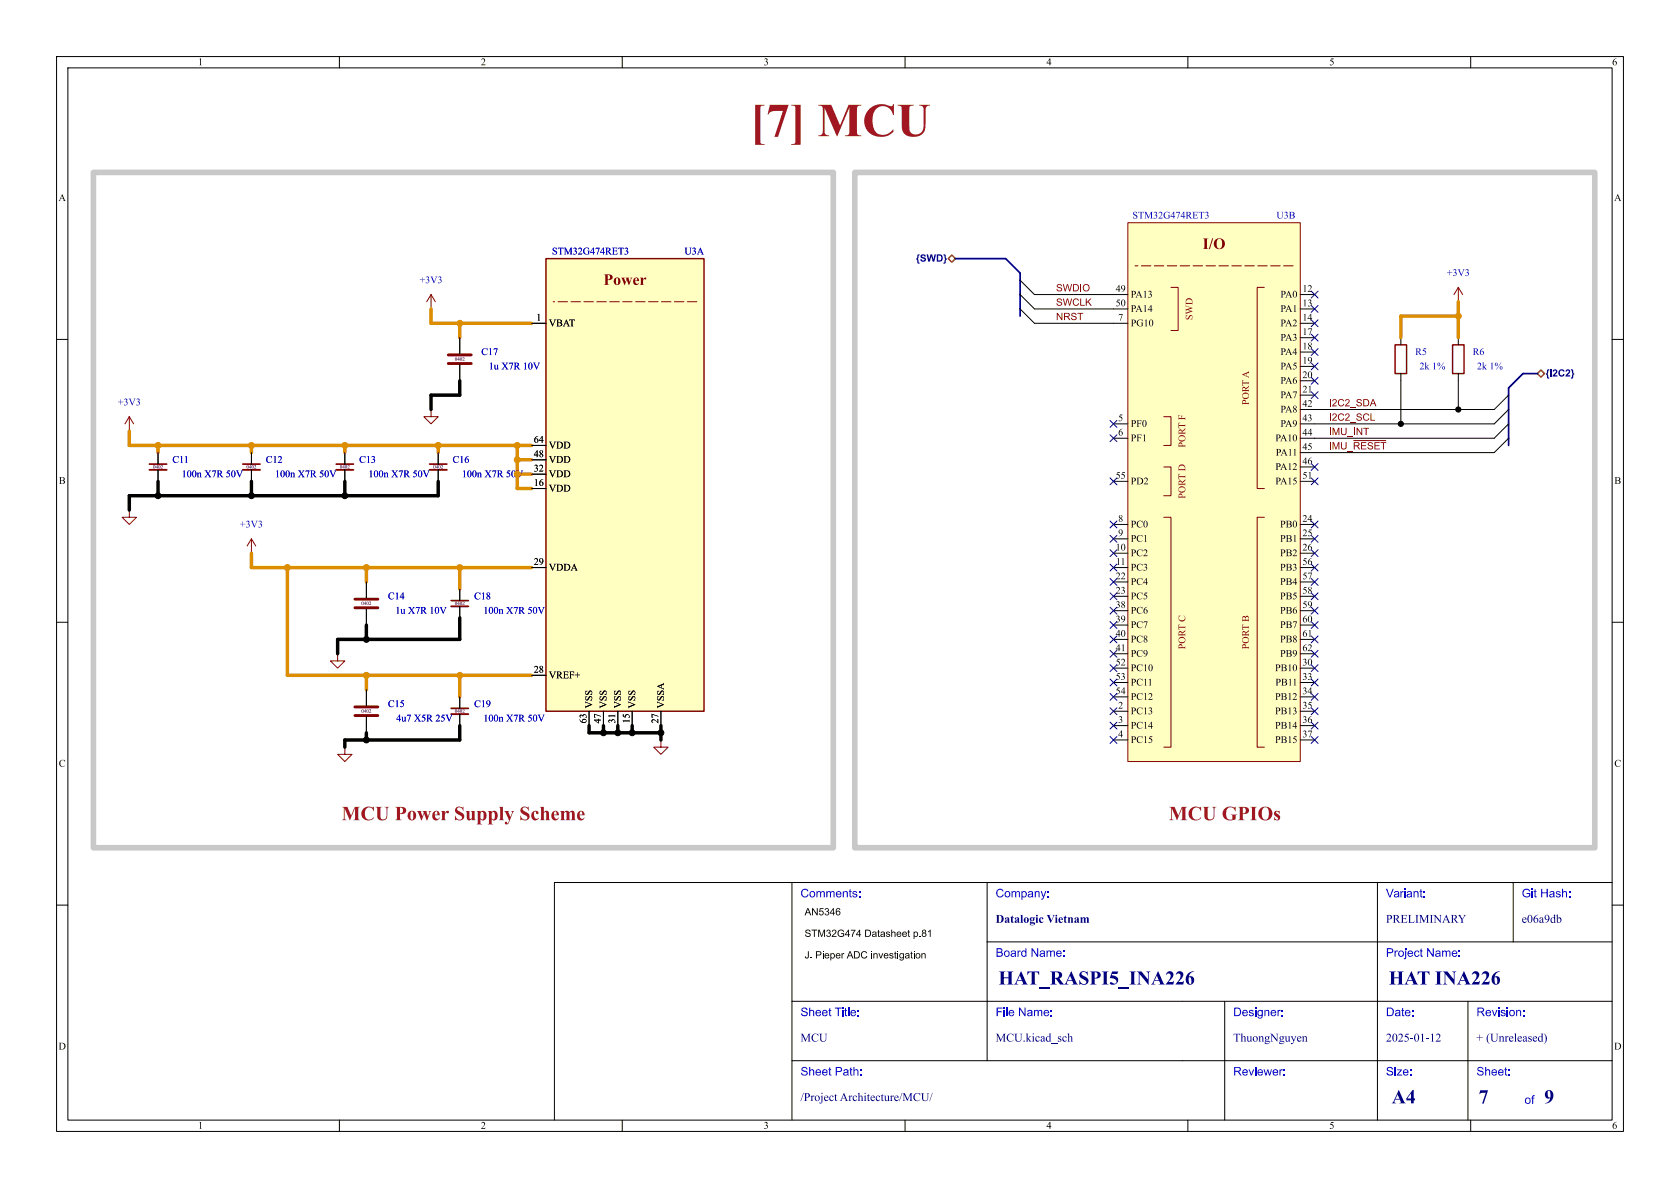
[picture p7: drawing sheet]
<svg xmlns="http://www.w3.org/2000/svg" width="297mm" height="210mm" viewBox="0 0 297 210" stroke-linecap="round" stroke-linejoin="round" font-family="sans-serif">
<g fill="none" stroke="#000" stroke-width=".18">
<path d="M10 10h277v190h-277zM12 12h273v186h-273zM60 10v2M110 10v2M160 10v2M210 10v2M260 10v2M10 60h2M22.9 76.2h.1M285 60h2M22.9 90.2h.1M27.9 80v2"/>
<path d="M27.9 83.1v2M44.4 97.8h.1M44.4 80v2M44.4 83.1v2M61 80v2M61 83.1v2M10 110h2M59.7 115.6h.1M64.8 102.9v2.8M64.8 107.7v2.8M81.3 104.1v2.1M81.3 107.2v2"/>
<path d="M285 110h2M61 132.1h.1M116.8 130.8h.1M140 156v42M174.5 156v31.5M243.5 156v42M267.5 156v10.5M285 156h-187v42M10 160h2M140 177h145M174.5 166.5h110.5M216.5 177v21"/>
<path d="M259.5 177v21M285 160h2M60 198v2M110 198v2M140 187.5h145M160 198v2M210 198v2M260 198v2"/>
</g>
<path d="M22.9 73.7l-.8 1.2M22.9 73.7l.7 1.2M22.9 73.7v2.5M22.9 90.2v1.2h1.2l-1.2 1.3-1.3-1.3h1.3M44.4 95.3l-.7 1.2M44.4 95.3l.8 1.2M44.4 95.3v2.5M59.7 115.6v1.2h1.3l-1.3 1.3-1.3-1.3h1.3M61 132.1v1.3h1.2l-1.2 1.2-1.3-1.2h1.3M116.8 130.8v1.3h1.3l-1.3 1.3-1.2-1.3h1.2" fill="none" stroke="#840000" stroke-width=".18"/>
<path d="M26.4 82h3.1M42.9 82h3.1M59.4 82h3.1M79.8 106.2h3" fill="none" stroke="#840000" stroke-width=".3"/>
<path d="M26.4 83.1h3.1M42.9 83.1h3.1M59.4 83.1h3.1M79.8 107.2h3" fill="none" stroke="#840000" stroke-width=".33"/>
<path d="M62.7 105.9h4.1M62.7 107.4h4.1" fill="none" stroke="#840000" stroke-width=".51"/>
<path d="M96.5 45.7h28v80h-28z" fill="#ffffc2"/>
<path d="M96.5 45.7h28v80h-28zM246.6 61h2.1v5h-2.1zM256.8 61h2v5h-2z" fill="none" stroke="#840000" stroke-width=".25"/>
<path d="M123.2 53.3h-25.4" fill="none" stroke="#840000" stroke-width=".18" stroke-dasharray="1.7 .6"/>
<path d="M94 57.2h2.5M247.6 59.7v1.3M257.8 53.3h.1M257.8 59.7v1.3M247.6 66v1.3M257.8 66v1.3M81.3 123.2v2M81.3 126.2v2.1" fill="none" stroke="#000" stroke-width=".18"/>
<path d="M79.8 125.2h3" fill="none" stroke="#840000" stroke-width=".3"/>
<path d="M79.8 126.2h3" fill="none" stroke="#840000" stroke-width=".33"/>
<path d="M257.8 50.8l-.8 1.3M257.8 50.8l.8 1.3M257.8 50.8v2.5" fill="none" stroke="#840000" stroke-width=".18"/>
<path d="M199.4 39.4h30.5v95.2h-30.5z" fill="#ffffc2"/>
<path d="M199.4 39.4h30.5v95.2h-30.5zM76.2 52.1l-.8 1.2M76.2 52.1l.8 1.2M76.2 52.1v2.5M207 50.8h1.3v7.6h-1.3M223.5 50.8h-1.3v35.6h1.3M76.2 72.4v1.3h1.3l-1.3 1.2-1.3-1.2h1.3M205.7 73.7h1.3v5h-1.3M239.3 77.9h5.7M205.7 82.6h1.3v5h-1.3M205.7 91.4h1.3v40.7h-1.3M223.5 91.4h-1.3v40.7h1.3" fill="none" stroke="#840000" stroke-width=".18"/>
<path d="M228.6 47h-27.9" fill="none" stroke="#840000" stroke-width=".18" stroke-dasharray="1.7 .6"/>
<g fill="none" stroke="#000" stroke-width=".18">
<path d="M76.2 54.6h.1M81.3 59.7v2.8M94 57.2h2.5M180.3 54.6l2.6 2.6h16.5M180.3 49.5l2.6 2.6h13.9M180.3 52.1l2.6 2.5h13.9M76.2 72.4h.1M81.3 64.5v2.8M196.8 74.9h2.6M196.8 77.5h2.6M247.6 67.3v7.6M257.8 67.3v5.1"/>
<path d="M266.7 72.4l-2.5 2.5h-31.8M266.7 74.9l-2.5 2.6h-31.8M266.7 69.9l-2.5 2.5h-31.8M266.7 77.5l-2.5 2.5h-31.8M27.9 80v2M27.9 83.1v2M44.4 80v2M44.4 83.1v2M61 80v2M61 83.1v2M77.5 80v2M77.5 83.1v2"/>
<path d="M196.8 92.7h2.6M196.8 95.3h2.6M64.8 102.9v2.8M64.8 107.7v2.8M81.3 104.1v2.1M81.3 107.2v2M64.8 121.9v2.8M64.8 126.7v2.8M81.3 123.2v2M81.3 126.2v2.1M196.8 125.7h2.6M196.8 128.3h2.6"/>
<path d="M196.8 130.8h2.6"/>
</g>
<path d="M79.2 62.7h4.1M79.2 64.3h4.1M62.7 125h4.1M62.7 126.5h4.1" fill="none" stroke="#840000" stroke-width=".51"/>
<path d="M75.9 82h3.1" fill="none" stroke="#840000" stroke-width=".3"/>
<path d="M75.9 83.1h3.1" fill="none" stroke="#840000" stroke-width=".33"/>
<path d="M167.6 45.7l.7-.6 .6 .6-.6 .7zM271.8 66l.6-.6 .6 .6-.6 .7z" fill="none" stroke="#725600" stroke-width=".25"/>
<path d="M168.9 45.7h8.9l2.5 2.6v7.6M271.8 66h-2.6l-2.5 2.6v10.1" fill="none" stroke="#000084" stroke-width=".3"/>
<g fill="none" stroke="#dc8e00" stroke-width=".61">
<path d="M76.2 54.6v2.6h17.8M81.3 57.2v2.5M257.8 53.3v6.4M257.8 55.9h-10.2v3.8M22.9 76.2v2.5h71.1M27.9 78.7v1.3M44.4 78.7v1.3M61 78.7v1.3M77.5 78.7v1.3M91.4 78.7v7.7h2.6M44.4 97.8v2.5h49.6M91.4 81.3h2.6"/>
<path d="M91.4 83.8h2.6M50.8 100.3v19.1h43.2M64.8 100.3v2.6M64.8 119.4v2.5M81.3 100.3v3.8M81.3 119.4v3.8"/>
</g>
<g fill="none" stroke="#000" stroke-width=".61">
<path d="M81.3 67.3v2.6h-5.1v2.5M27.9 85.1v2.5M44.4 85.1v2.5M61 85.1v2.5M77.5 85.1v2.5h-54.6v2.6M64.8 110.5v2.5M81.3 109.2v3.8h-21.6v2.6M64.8 129.5v1.3M81.3 128.3v2.5h-20.3v1.3M104.1 128.3v1.2h12.7M106.7 128.3v1.2M109.2 128.3v1.2"/>
<path d="M111.8 128.3v1.2M116.8 128.3v2.5"/>
</g>
<g fill="none" stroke="#000084" stroke-width=".18">
<path d="M231.8 56.5l1.2 1.3M231.8 59.1l1.2 1.2M231.8 51.5l1.2 1.2M231.8 54l1.2 1.2M233 56.5l-1.2 1.3M233 59.1l-1.2 1.2M233 51.5l-1.2 1.2M233 54l-1.2 1.2M196.2 76.9l1.3 1.2M196.2 74.3l1.3 1.2M197.5 76.9l-1.3 1.2M197.5 74.3l-1.3 1.2"/>
<path d="M231.8 66.7l1.2 1.2M231.8 64.2l1.2 1.2M231.8 69.2l1.2 1.3M231.8 61.6l1.2 1.2M233 66.7l-1.2 1.2M233 64.2l-1.2 1.2M233 69.2l-1.2 1.3M233 61.6l-1.2 1.2M196.2 94.6l1.3 1.3M196.2 92.1l1.3 1.2M196.2 97.2l1.3 1.2M196.2 84.5l1.3 1.2"/>
<path d="M196.2 99.7l1.3 1.2M197.5 92.1l-1.3 1.2M197.5 94.6l-1.3 1.3M197.5 99.7l-1.3 1.2M197.5 97.2l-1.3 1.2M197.5 84.5l-1.3 1.2M231.8 81.9l1.2 1.3M231.8 97.2l1.2 1.2M231.8 94.6l1.2 1.3M231.8 84.5l1.2 1.2M231.8 92.1l1.2 1.2M231.8 99.7l1.2 1.2"/>
<path d="M233 81.9l-1.2 1.3M233 97.2l-1.2 1.2M233 94.6l-1.2 1.3M233 84.5l-1.2 1.2M233 92.1l-1.2 1.2M233 99.7l-1.2 1.2M196.2 102.3l1.3 1.2M196.2 115l1.3 1.2M196.2 117.5l1.3 1.2M196.2 107.3l1.3 1.3M196.2 112.4l1.3 1.2M196.2 104.8l1.3 1.2"/>
<path d="M196.2 109.9l1.3 1.2M197.5 102.3l-1.3 1.2M197.5 104.8l-1.3 1.2M197.5 115l-1.3 1.2M197.5 117.5l-1.3 1.2M197.5 107.3l-1.3 1.3M197.5 112.4l-1.3 1.2M197.5 109.9l-1.3 1.2M231.8 107.3l1.2 1.3M231.8 115l1.2 1.2M231.8 112.4l1.2 1.2M231.8 109.9l1.2 1.2"/>
<path d="M231.8 104.8l1.2 1.2M231.8 102.3l1.2 1.2M231.8 117.5l1.2 1.2M233 107.3l-1.2 1.3M233 115l-1.2 1.2M233 112.4l-1.2 1.2M233 109.9l-1.2 1.2M233 104.8l-1.2 1.2M233 102.3l-1.2 1.2M233 117.5l-1.2 1.2M196.2 120l1.3 1.3M196.2 122.6l1.3 1.2"/>
<path d="M196.2 127.7l1.3 1.2M196.2 130.2l1.3 1.2M196.2 125.1l1.3 1.2M197.5 120l-1.3 1.3M197.5 127.7l-1.3 1.2M197.5 122.6l-1.3 1.2M197.5 130.2l-1.3 1.2M197.5 125.1l-1.3 1.2M231.8 120l1.2 1.3M231.8 125.1l1.2 1.2M231.8 127.7l1.2 1.2M231.8 130.2l1.2 1.2"/>
<path d="M231.8 122.6l1.2 1.2M233 120l-1.2 1.3M233 125.1l-1.2 1.2M233 127.7l-1.2 1.2M233 130.2l-1.2 1.2M233 122.6l-1.2 1.2"/>
</g>
<path d="M16.5 30.5h130.8v119.4h-130.8zM151.1 30.5h130.8v119.4h-130.8z" fill="none" stroke="#c8c8c8" stroke-width="1"/>
<g fill="#000" stroke="#000" stroke-width=".18">
<circle cx="247.6" cy="74.9" r=".46"/>
<circle cx="257.8" cy="72.4" r=".46"/>
<circle cx="27.9" cy="87.6" r=".52"/>
<circle cx="44.5" cy="87.6" r=".52"/>
<circle cx="61" cy="87.6" r=".52"/>
<circle cx="64.8" cy="113" r=".52"/>
<circle cx="64.8" cy="130.8" r=".52"/>
<circle cx="106.7" cy="129.5" r=".52"/>
<circle cx="109.2" cy="129.5" r=".52"/>
<circle cx="111.8" cy="129.5" r=".52"/>
<circle cx="116.8" cy="129.5" r=".52"/>
</g>
<g fill="#dc8e00" stroke="#dc8e00" stroke-width=".18">
<circle cx="64.8" cy="100.3" r=".52"/>
<circle cx="64.8" cy="119.4" r=".52"/>
<circle cx="257.8" cy="55.9" r=".52"/>
<circle cx="81.3" cy="100.3" r=".52"/>
<circle cx="81.3" cy="119.4" r=".52"/>
<circle cx="61" cy="78.7" r=".52"/>
<circle cx="50.8" cy="100.3" r=".52"/>
<circle cx="44.5" cy="78.7" r=".52"/>
<circle cx="27.9" cy="78.7" r=".52"/>
<circle cx="77.5" cy="78.7" r=".52"/>
<circle cx="91.4" cy="78.7" r=".52"/>
<circle cx="81.3" cy="57.2" r=".52"/>
<circle cx="91.4" cy="81.3" r=".52"/>
</g>
<text font-size="8.4" fill="#a21622" x="132.6" y="26.3">[7] MCU</text>
<g font-size="3.5" fill="#a21622">
<text x="60.4" y="145.4">MCU PowerSupplyScheme</text>
<text x="206.6" y="145.4">MCU GPIOs</text>
</g>
<g font-size="3.5" fill="#00007f">
<text x="176.5" y="174.9">HAT_RASPI5_INA226</text>
<text x="245.5" y="174.9">HAT INA226</text>
<text x="246" y="195.9">A4</text>
<text x="261.4" y="196">7</text>
<text x="273" y="196">9</text>
</g>
<g font-size="2.8" fill="#840000">
<text x="212.6" y="44.7">I/O</text>
<text x="106.7" y="51.1">Power</text>
</g>
<g font-size="2.1" fill="#00f">
<text x="141.5" y="159.2">Comments:</text>
<text x="176" y="159.2">Company:</text>
<text x="245" y="159.2">Variant:</text>
<text x="269" y="159.2">Git Hash:</text>
<text x="176" y="169.7">Board Name:</text>
<text x="245" y="169.7">Project Name:</text>
<text x="141.5" y="180.2">Sheet Title:</text>
<text x="176" y="180.2">File Name:</text>
<text x="218" y="180.2">Designer:</text>
<text x="245" y="180.2">Date:</text>
<text x="261" y="180.2">Revision:</text>
<text x="141.5" y="190.7">Sheet Path:</text>
<text x="218" y="190.7">Reviewer:</text>
<text x="245" y="190.7">Size:</text>
<text x="261" y="190.7">Sheet:</text>
<text x="269.5" y="195.7">of</text>
</g>
<g font-size="2.1" fill="#00007f">
<text x="176" y="163.7">DatalogicVietnam</text>
<text x="245" y="163.7">PRELIMINARY</text>
<text x="269" y="163.7">e06a9db</text>
<text x="141.5" y="184.7">MCU</text>
<text x="176" y="184.7">MCU.kicad_sch</text>
<text x="218" y="184.7">ThuongNguyen</text>
<text x="245" y="184.7">2025-01-12</text>
<text x="261" y="184.7">+ (Unreleased)</text>
<text x="141.5" y="195.2">/ProjectArchitecture/MCU/</text>
</g>
<g font-size="1.8">
<text x="35" y="12">1</text>
<text x="85" y="12">2</text>
<text x="135" y="12">3</text>
<text x="185" y="12">4</text>
<text x="235" y="12">5</text>
<text x="285" y="12">6</text>
<text x="10.3" y="36">A</text>
<text x="285.3" y="36">A</text>
<text x="197.2" y="51.8">49</text>
<text x="199.9" y="53.1">PA13</text>
<text x="226.4" y="53.1">PA0</text>
<text x="230.3" y="51.8">12</text>
<text x="94.8" y="56.9">1</text>
<text x="97" y="58.1">VBAT</text>
<text x="197.2" y="54.4">50</text>
<text x="197.7" y="56.9">7</text>
<text x="199.9" y="55.6">PA14</text>
<text x="199.9" y="58.1">PG10</text>
<text x="226.4" y="55.6">PA1</text>
<text x="226.4" y="58.1">PA2</text>
<text x="230.3" y="54.4">13</text>
<text x="230.3" y="56.9">14</text>
<text x="230.3" y="59.4">17</text>
<text x="226.4" y="60.7">PA3</text>
<text x="226.4" y="63.2">PA4</text>
<text x="226.4" y="65.8">PA5</text>
<text x="230.3" y="62">18</text>
<text x="230.3" y="64.5">19</text>
<text x="226.4" y="68.3">PA6</text>
<text x="226.4" y="70.8">PA7</text>
<text x="230.3" y="67.1">20</text>
<text x="230.3" y="69.6">21</text>
<text x="197.7" y="74.7">5</text>
<text x="197.7" y="77.2">6</text>
<text x="199.9" y="75.9">PF0</text>
<text x="226.4" y="73.4">PA8</text>
<text x="226.4" y="75.9">PA9</text>
<text x="230.3" y="72.1">42</text>
<text x="230.3" y="74.7">43</text>
<text x="230.3" y="77.2">44</text>
<text x="94.4" y="78.5">64</text>
<text x="94.4" y="81">48</text>
<text x="94.4" y="83.6">32</text>
<text x="97" y="79.7">VDD</text>
<text x="97" y="82.3">VDD</text>
<text x="199.9" y="78.5">PF1</text>
<text x="225.5" y="78.5">PA10</text>
<text x="225.5" y="83.5">PA12</text>
<text x="225.5" y="81">PA11</text>
<text x="230.3" y="79.8">45</text>
<text x="230.3" y="82.3">46</text>
<text x="10.4" y="86">B</text>
<text x="94.4" y="86.1">16</text>
<text x="97" y="84.8">VDD</text>
<text x="97" y="87.3">VDD</text>
<text x="197.2" y="84.8">55</text>
<text x="199.9" y="86.1">PD2</text>
<text x="225.5" y="86.1">PA15</text>
<text x="230.3" y="84.8">51</text>
<text x="285.4" y="86">B</text>
<text x="197.7" y="92.5">8</text>
<text x="197.7" y="95">9</text>
<text x="199.9" y="93.7">PC0</text>
<text x="226.3" y="93.7">PB0</text>
<text x="230.3" y="92.5">24</text>
<text x="230.3" y="95">25</text>
<text x="94.4" y="100.1">29</text>
<text x="97" y="101.3">VDDA</text>
<text x="197.2" y="97.5">10</text>
<text x="197.3" y="100.1">11</text>
<text x="199.9" y="96.2">PC1</text>
<text x="199.9" y="98.8">PC2</text>
<text x="199.9" y="101.3">PC3</text>
<text x="226.3" y="96.2">PB1</text>
<text x="226.3" y="98.8">PB2</text>
<text x="226.3" y="101.3">PB3</text>
<text x="230.3" y="97.5">26</text>
<text x="230.3" y="100.1">56</text>
<text x="197.2" y="102.6">22</text>
<text x="197.2" y="105.2">23</text>
<text x="197.2" y="107.7">38</text>
<text x="199.9" y="103.9">PC4</text>
<text x="199.9" y="106.4">PC5</text>
<text x="226.3" y="103.9">PB4</text>
<text x="226.3" y="106.4">PB5</text>
<text x="230.3" y="102.6">57</text>
<text x="230.3" y="105.2">58</text>
<text x="230.3" y="107.7">59</text>
<text x="197.2" y="110.2">39</text>
<text x="197.2" y="112.8">40</text>
<text x="199.9" y="108.9">PC6</text>
<text x="199.9" y="111.5">PC7</text>
<text x="226.3" y="108.9">PB6</text>
<text x="226.3" y="111.5">PB7</text>
<text x="230.3" y="110.2">60</text>
<text x="230.3" y="112.8">61</text>
<text x="94.4" y="119.1">28</text>
<text x="197.2" y="115.3">41</text>
<text x="197.2" y="117.9">52</text>
<text x="199.9" y="114">PC8</text>
<text x="199.9" y="116.6">PC9</text>
<text x="199.9" y="119.1">PC10</text>
<text x="225.4" y="119.1">PB10</text>
<text x="226.3" y="114">PB8</text>
<text x="226.3" y="116.6">PB9</text>
<text x="230.3" y="115.3">62</text>
<text x="230.3" y="117.9">30</text>
<text x="97" y="120.4">VREF+</text>
<text x="105.1" y="125.2" transform="rotate(-90 105.1 125.2)">VSS</text>
<text x="107.7" y="125.2" transform="rotate(-90 107.7 125.2)">VSS</text>
<text x="110.2" y="125.2" transform="rotate(-90 110.2 125.2)">VSS</text>
<text x="112.7" y="125.2" transform="rotate(-90 112.7 125.2)">VSS</text>
<text x="117.8" y="125.2" transform="rotate(-90 117.8 125.2)">VSSA</text>
<text x="197.2" y="120.4">53</text>
<text x="197.2" y="122.9">54</text>
<text x="197.7" y="125.5">2</text>
<text x="199.9" y="121.6">PC11</text>
<text x="199.9" y="124.2">PC12</text>
<text x="225.4" y="124.2">PB12</text>
<text x="225.5" y="121.6">PB11</text>
<text x="230.3" y="120.4">33</text>
<text x="230.3" y="122.9">34</text>
<text x="230.3" y="125.5">35</text>
<text x="103.9" y="127.9" transform="rotate(-90 103.9 127.9)">63</text>
<text x="106.4" y="127.9" transform="rotate(-90 106.4 127.9)">47</text>
<text x="109" y="127.9" transform="rotate(-90 109 127.9)">31</text>
<text x="111.5" y="127.9" transform="rotate(-90 111.5 127.9)">15</text>
<text x="116.6" y="127.9" transform="rotate(-90 116.6 127.9)">27</text>
<text x="197.7" y="128">3</text>
<text x="197.7" y="130.6">4</text>
<text x="199.9" y="126.7">PC13</text>
<text x="199.9" y="129.3">PC14</text>
<text x="199.9" y="131.8">PC15</text>
<text x="225.4" y="126.7">PB13</text>
<text x="225.4" y="129.3">PB14</text>
<text x="225.4" y="131.8">PB15</text>
<text x="230.3" y="128">36</text>
<text x="230.3" y="130.6">37</text>
<text x="10.4" y="136">C</text>
<text x="285.4" y="136">C</text>
<text x="142.2" y="165.8">STM32G474 Datasheet p.81</text>
<text x="142.2" y="162">AN5346</text>
<text x="142.2" y="169.6">J. Pieper ADC investigation</text>
<text x="10.3" y="186">D</text>
<text x="285.3" y="186">D</text>
<text x="35" y="200">1</text>
<text x="85" y="200">2</text>
<text x="135" y="200">3</text>
<text x="185" y="200">4</text>
<text x="235" y="200">5</text>
<text x="285" y="200">6</text>
</g>
<g font-size="1.8" fill="#0000c2">
<text x="200.2" y="39.1">STM32G474RET3</text>
<text x="225.7" y="39.1">U3B</text>
<text x="97.6" y="45.4">STM32G474RET3</text>
<text x="121" y="45.4">U3A</text>
<text x="74.2" y="50.5">+3V3</text>
<text x="255.8" y="49.2">+3V3</text>
<text x="85.1" y="63.2">C17</text>
<text x="86.4" y="65.8">1uX7R 10V</text>
<text x="250.2" y="63.2">R5</text>
<text x="250.9" y="65.8">2k 1%</text>
<text x="260.3" y="63.2">R6</text>
<text x="261.1" y="65.8">2k 1%</text>
<text x="20.8" y="72.1">+3V3</text>
<text x="30.5" y="82.3">C11</text>
<text x="47" y="82.3">C12</text>
<text x="63.5" y="82.3">C13</text>
<text x="80" y="82.3">C16</text>
<text x="32.1" y="84.8">100nX7R 50V</text>
<text x="48.6" y="84.8">100nX7R 50V</text>
<text x="65.1" y="84.8">100nX7R 50V</text>
<text x="42.4" y="93.7">+3V3</text>
<text x="68.6" y="106.4">C14</text>
<text x="83.8" y="106.4">C18</text>
<text x="69.9" y="108.9">1uX7R 10V</text>
<text x="85.5" y="108.9">100nX7R 50V</text>
<text x="68.6" y="125.4">C15</text>
<text x="83.8" y="125.5">C19</text>
<text x="70.1" y="128">4u7X5R 25V</text>
<text x="85.5" y="128">100nX7R 50V</text>
</g>
<g font-size="1.8" fill="#000084">
<text x="161.9" y="46.7">{SWD}</text>
<text x="273.2" y="67">{I2C2}</text>
</g>
<g font-size="1.8" fill="#840000">
<text x="186.7" y="51.7">SWDIO</text>
<text x="186.7" y="56.8">NRST</text>
<text x="186.7" y="54.3">SWCLK</text>
<text x="211.3" y="56.6" transform="rotate(-90 211.3 56.6)">SWD</text>
<text x="221.2" y="71.6" transform="rotate(-90 221.2 71.6)">PORTA</text>
<text x="234.9" y="74.6">I2C2_SCL</text>
<text x="234.9" y="77.1">IMU_INT</text>
<text x="234.9" y="72">I2C2_SDA</text>
<text x="210" y="79.1" transform="rotate(-90 210 79.1)">PORTF</text>
<text x="234.9" y="79.7">IMU_~{RESET}</text>
<text x="210" y="88.2" transform="rotate(-90 210 88.2)">PORTD</text>
<text x="210" y="114.8" transform="rotate(-90 210 114.8)">PORTC</text>
<text x="221.2" y="114.8" transform="rotate(-90 221.2 114.8)">PORTB</text>
</g>
<text font-size="1.8" fill="#dc8e00" x="81.6" y="84.8">100nX7R 50V</text>
<g font-size=".9" fill="#840084">
<text x="80.4" y="64">0402</text>
<text x="27.1" y="83">0402</text>
<text x="43.6" y="83">0402</text>
<text x="60.1" y="83">0402</text>
<text x="76.6" y="83">0402</text>
<text x="63.9" y="107.2">0402</text>
<text x="80.4" y="107.2">0402</text>
<text x="63.9" y="126.2">0402</text>
<text x="80.4" y="126.2">0402</text>
</g>
</svg>
